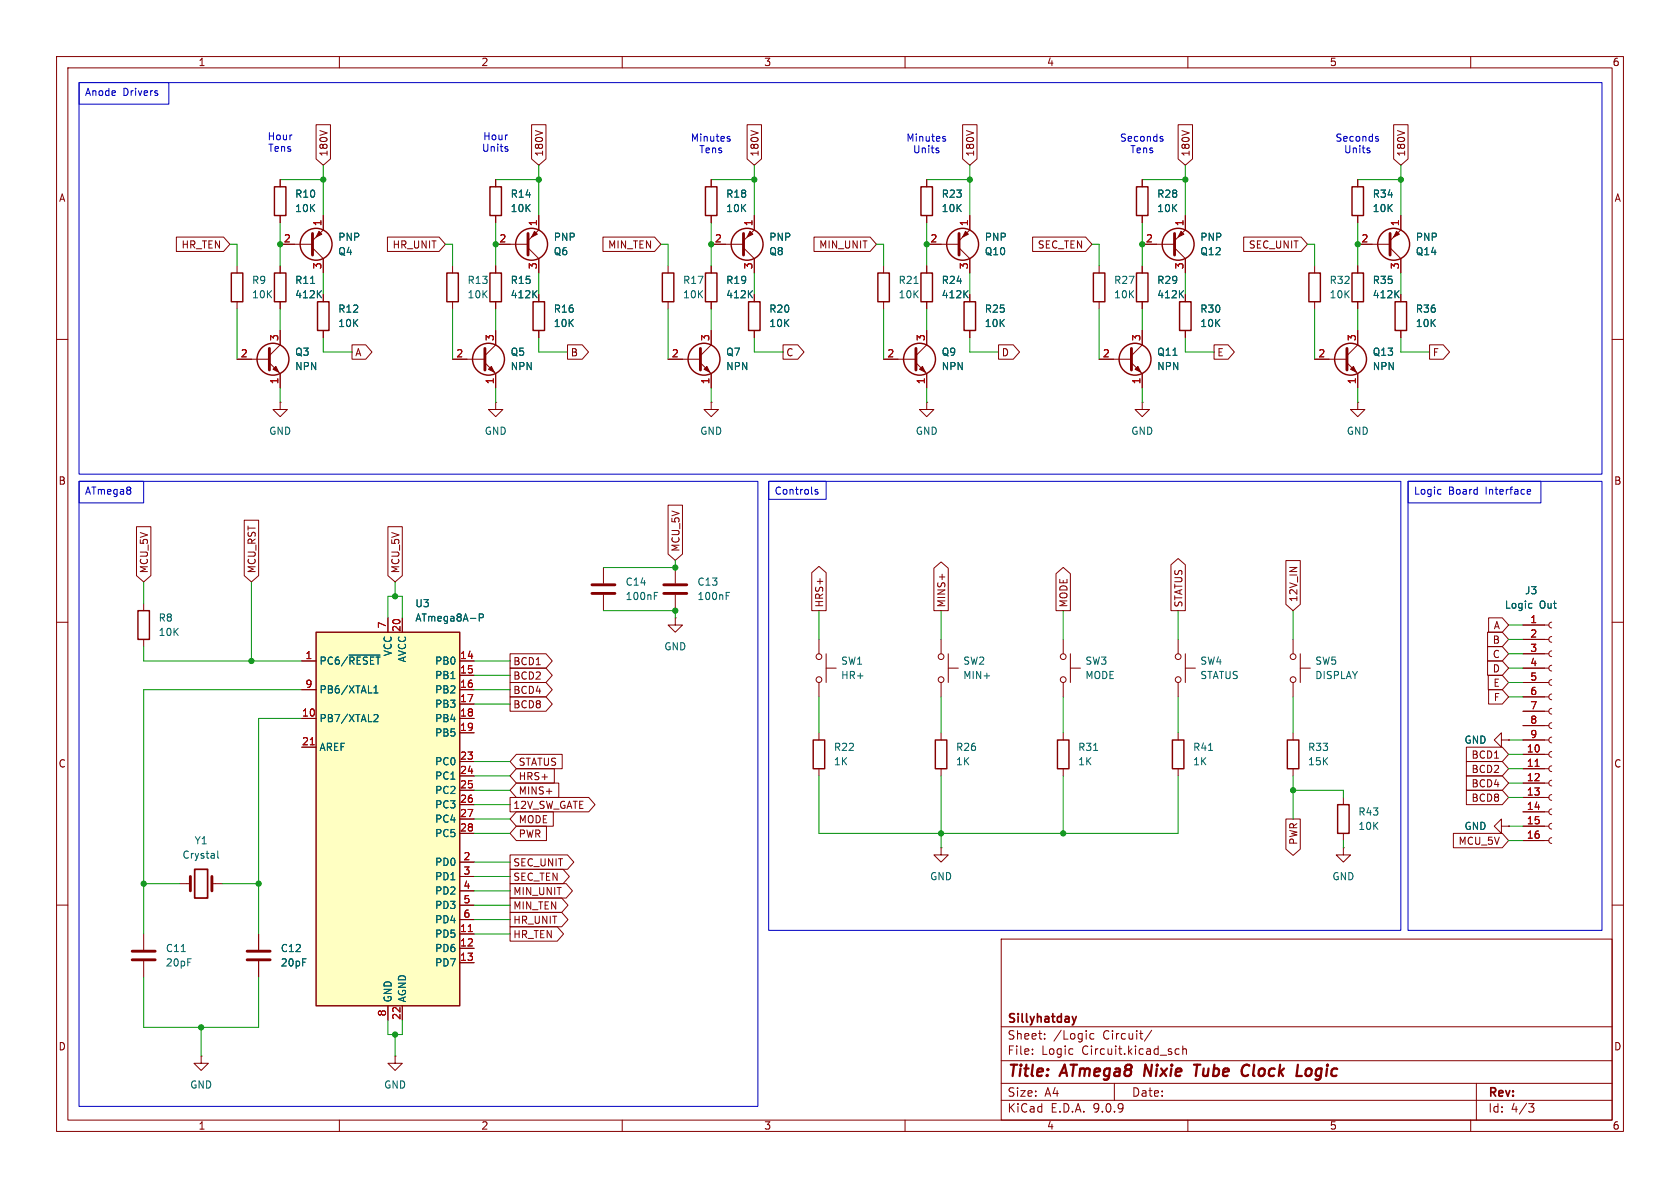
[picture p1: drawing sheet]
<svg xmlns="http://www.w3.org/2000/svg" width="297mm" height="210mm" viewBox="0 0 297 210" stroke-linecap="round" stroke-linejoin="round" font-family="sans-serif">
<g fill="none" stroke="#840000" stroke-width=".18">
<path d="M10 10h277v190h-277zM12 12h273v186h-273zM60 10v2M110 10v2M160 10v2M210 10v2M260 10v2M133.3 38.1v2.5l-1.9 1.9M163.8 31.8v1.2M163.8 38.1v1.3M171.4 38.1v2.5l-1.9 1.9M240 31.8v1.2"/>
<path d="M240 38.1v1.3M247.6 38.1v2.5l-1.9 1.9M49.5 58.4v2.6l-1.9 1.9M125.7 43.2h5.7M131.4 43.8l1.9 1.9v2.6M133.3 52.1v1.2M133.3 58.4v1.3M156.2 47v1.3M156.2 53.3v1.3M163.8 43.2h5.7M163.8 47v1.3M163.8 53.3v1.3"/>
<path d="M163.8 58.4v2.6l-1.9 1.9M169.5 43.8l1.9 1.9v2.6M171.4 52.1v1.2M171.4 58.4v1.3M194.3 47v1.3M194.3 53.3v1.3M201.9 58.4v2.6l-1.9 1.9M201.9 47v1.3M201.9 53.3v1.3M232.4 47v1.3M232.4 53.3v1.3M240 43.2h5.7"/>
<path d="M240 47v1.3M240 53.3v1.3M240 58.4v2.6l-1.9 1.9M245.7 43.8l1.9 1.9v2.6M247.6 52.1v1.2M247.6 58.4v1.3M10 60h2M41.9 63.5h5.7M47.6 64.1l1.9 1.9v2.6M156.2 63.5h5.7M161.9 64.1l1.9 1.9v2.6M163.8 71.1v1.3h1.3l-1.3 1.3-1.2-1.3h1.2"/>
<path d="M163.8 71.1h.1M194.3 63.5h5.7M200 64.1l1.9 1.9v2.6M232.4 63.5h5.7M238.1 64.1l1.9 1.9v2.6M285 60h2M10 110h2M106.7 100.3v2.8M106.7 105.2v2.8M119.4 109.2v1.3h1.2l-1.2 1.3-1.3-1.3h1.3M119.4 109.2h.1M144.8 113v2.6"/>
<path d="M146 118.1h1.8M146 115.6v5.1M166.4 113v2.6M167.6 118.1h1.8M167.6 115.6v5.1M188 113v2.6M189.2 118.1h1.8M189.2 115.6v5.1M208.3 113v2.6M209.5 118.1h1.8M209.5 115.6v5.1M228.6 113v2.6"/>
<path d="M229.9 118.1h1.7M229.9 115.6v5.1M285 110h2M144.8 120.7v2.5M144.8 129.5v1.3M144.8 135.9v1.3M166.4 120.7v2.5M166.4 129.5v1.3M166.4 135.9v1.3M188 120.7v2.5M188 129.5v1.3M188 135.9v1.3"/>
<path d="M208.3 120.7v2.5M208.3 129.5v1.3M208.3 135.9v1.3M228.6 120.7v2.5M228.6 129.5v1.3M228.6 135.9v1.3M166.4 149.9v1.2h1.2l-1.2 1.3-1.3-1.3h1.3M166.4 149.9h.1M10 160h2M177 166h108v32h-108zM285 160h2M35.6 186.7v1.3h1.2l-1.2 1.2-1.3-1.2h1.3"/>
<path d="M35.6 186.7h.1M60 198v2M110 198v2M160 198v2M177 194.5h108M177 191.5h108M177 187.5h108M177 181.5h108M182.5 186.3v.1M182.5 185.5v.1M184.7 183.6v.1M184.7 182.8v.1"/>
<path d="M193.4 182.8l-.4-.1-.3 .3v.4l.1 .2h.6M197 191.5v3M203.6 182.1l-1.3 2M208.5 185.5l-.5-.1-.3 .3v.4l.2 .2h.6M209.1 185.5l.2-.1 .4 .1v.9M209.1 184.9v1.5M210 198v2M260 198v2M261 191.5v6.5M270.2 195.1h1l-.5 .6 .4 .1 .1 .5-.3 .3h-.4"/>
<circle cx="144.8" cy="116.1" r=".51"/>
<circle cx="166.4" cy="116.1" r=".51"/>
<circle cx="188" cy="116.1" r=".51"/>
<circle cx="208.3" cy="116.1" r=".51"/>
<circle cx="228.6" cy="116.1" r=".51"/>
<circle cx="144.8" cy="120.1" r=".51"/>
<circle cx="166.4" cy="120.1" r=".51"/>
<circle cx="188" cy="120.1" r=".51"/>
<circle cx="208.3" cy="120.1" r=".51"/>
<circle cx="228.6" cy="120.1" r=".51"/>
</g>
<path d="M202.5 188.2l-.2 2M211.1 188.2h1.1M211.6 188.2l-.2 2M220.5 188.2l.4 .2M220.7 190l-.4 .2M231.7 189a.59 .59 0 0 0-.9 .3v.7a.57 .57 0 0 0 1-.2" fill="none" stroke="#840000" stroke-width=".4"/>
<path d="M189.6 179.7l.3 1M190.3 179.7l-.4 1M189.9 180.7l-.2 .4" fill="none" stroke="#840000" stroke-width=".3"/>
<g fill="none" stroke="#840000" stroke-width=".25">
<path d="M162.8 33h2v5.1h-2zM239 33h2v5.1h-2zM132.3 53.3h2.1v5.1h-2.1zM155.2 48.3h2v5h-2zM162.8 48.3h2v5h-2zM170.4 53.3h2.1v5.1h-2.1zM193.3 48.3h2v5h-2zM200.9 48.3h2v5h-2zM231.4 48.3h2v5h-2zM239 48.3h2v5h-2zM246.6 53.3h2.1v5.1h-2.1zM143.8 130.8h2v5.1h-2z"/>
<path d="M165.4 130.8h2v5.1h-2zM186.9 130.8h2.1v5.1h-2.1zM207.3 130.8h2v5.1h-2zM227.6 130.8h2v5.1h-2z"/>
<circle cx="132.1" cy="43.2" r="2.82"/>
<circle cx="170.2" cy="43.2" r="2.82"/>
<circle cx="246.4" cy="43.2" r="2.82"/>
<circle cx="48.3" cy="63.5" r="2.82"/>
<circle cx="162.6" cy="63.5" r="2.82"/>
<circle cx="200.7" cy="63.5" r="2.82"/>
<circle cx="238.8" cy="63.5" r="2.82"/>
</g>
<path d="M131.4 41.3v3.8M169.5 41.3v3.8M245.7 41.3v3.8M47.6 61.6v3.8M161.9 61.6v3.8M200 61.6v3.8M238.1 61.6v3.8M104.6 103.4h4.1M104.6 104.9h4.1" fill="none" stroke="#840000" stroke-width=".51"/>
<g fill="#840000" stroke="#840000" stroke-width=".18">
<path d="M246.9 40.9l.5 .5-1 .5z"/>
<path d="M132.6 40.9l.5 .5-1 .5z"/>
<path d="M162.6 65.3l.5-.5 .5 1z"/>
<path d="M170.7 40.9l.5 .5-1 .5z"/>
<path d="M48.8 64.8l.5 1-1-.5z"/>
<path d="M200.7 65.3l.5-.5 .5 1z"/>
<path d="M238.8 65.3l.5-.5 .5 1z"/>
</g>
<path d="M161.6 50.1h.7M170.6 51.9l.5 .7M171.1 51.4l-.7 .7M208.7 51.9l.5 .7M209.2 51.4l-.7 .7M246.8 51.9l.5 .7M247.3 51.4l-.7 .7M115.7 105.3h.4M115.7 104.7h.6M193.3 132.7h.8M213.7 132.7h.7" fill="none" stroke="#006464" stroke-width=".18"/>
<path d="M55.9 111.8h25.4v66h-25.4z" fill="#ffffc2"/>
<g fill="none" stroke="#840000" stroke-width=".25">
<path d="M48.5 33h2v5.1h-2zM86.6 33h2v5.1h-2zM124.7 33h2v5.1h-2zM200.9 33h2v5.1h-2zM40.9 48.3h2v5h-2zM48.5 48.3h2v5h-2zM56.1 53.3h2.1v5.1h-2.1zM79 48.3h2v5h-2zM86.6 48.3h2v5h-2zM94.2 53.3h2.1v5.1h-2.1zM117.1 48.3h2v5h-2zM124.7 48.3h2v5h-2z"/>
<path d="M208.5 53.3h2.1v5.1h-2.1zM24.4 108h2v5h-2zM55.9 111.8h25.4v66h-25.4zM236.5 142.2h2v5.1h-2z"/>
<circle cx="55.9" cy="43.2" r="2.82"/>
<circle cx="94" cy="43.2" r="2.82"/>
<circle cx="208.3" cy="43.2" r="2.82"/>
<circle cx="86.4" cy="63.5" r="2.82"/>
<circle cx="124.5" cy="63.5" r="2.82"/>
</g>
<g fill="none" stroke="#840000" stroke-width=".18">
<path d="M49.5 31.8v1.2M49.5 38.1v1.3M55.9 22h2.5v6.1l-1.3 1.1-1.2-1.1zM57.1 38.1v2.5l-1.9 1.9M87.6 31.8v1.2M87.6 38.1v1.3M94 22h2.5v6.1l-1.3 1.1-1.2-1.1zM95.2 38.1v2.5l-1.9 1.9M125.7 31.8v1.2M125.7 38.1v1.3M132.1 22h2.5v6.1l-1.3 1.1-1.2-1.1zM133.3 38.1v2.5"/>
<path d="M163.8 31.8v1.2M163.8 38.1v1.3M170.2 22h2.5v6.1l-1.3 1.1-1.2-1.1zM171.4 38.1v2.5M201.9 31.8v1.2M201.9 38.1v1.3M208.3 22h2.5v6.1l-1.3 1.1-1.2-1.1zM209.5 38.1v2.5l-1.9 1.9M240 31.8v1.2M240 38.1v1.3M246.4 22h2.5v6.1l-1.3 1.1-1.2-1.1zM247.6 38.1v2.5"/>
<path d="M31.2 41.9h8.3l1.1 1.3-1.1 1.3h-8.3zM41.9 47v1.3M41.9 53.3v1.3M49.5 43.2h5.7M49.5 47v1.3M49.5 53.3v1.3M49.5 58.4v2.6M55.2 43.8l1.9 1.9v2.6M57.1 52.1v1.2M57.1 58.4v1.3M68.5 41.9h9.1l1.1 1.3-1.1 1.3h-9.1zM80 47v1.3"/>
<path d="M80 53.3v1.3M87.6 43.2h5.7M87.6 47v1.3M87.6 53.3v1.3M87.6 58.4v2.6l-1.9 1.9M93.3 43.8l1.9 1.9v2.6M95.2 52.1v1.2M95.2 58.4v1.3M106.6 41.9h9.1l1.1 1.3-1.1 1.3h-9.1zM118.1 47v1.3M118.1 53.3v1.3M125.7 47v1.3"/>
<path d="M125.7 53.3v1.3M125.7 58.4v2.6l-1.9 1.9M125.7 43.2h2.6M133.3 45.7v2.6M133.3 52.1v1.2M133.3 58.4v1.3M143.9 41.9h9.9l1.1 1.3-1.1 1.3h-9.9zM163.8 43.2h2.6M163.8 47v1.3M163.8 53.3v1.3M163.8 58.4v2.6M171.4 45.7v2.6"/>
<path d="M171.4 52.1v1.2M171.4 58.4v1.3M182.6 41.9h9.3l1.1 1.3-1.1 1.3h-9.3zM201.9 43.2h5.7M201.9 47v1.3M201.9 53.3v1.3M201.9 58.4v2.6M207.6 43.8l1.9 1.9v2.6M209.5 52.1v1.2M209.5 58.4v1.3M219.9 41.9h10.1l1.1 1.3-1.1 1.3h-10.1zM240 43.2h2.6"/>
<path d="M240 47v1.3M240 53.3v1.3M240 58.4v2.6M247.6 45.7v2.6M247.6 52.1v1.2M247.6 58.4v1.3M41.9 63.5h2.5M49.5 71.1v1.3h1.3l-1.3 1.3-1.2-1.3h1.2M49.5 71.1h.1M49.5 66v2.6M62.2 61h2.5l1.1 1.2-1.1 1.3h-2.5zM80 63.5h5.7"/>
<path d="M85.7 64.1l1.9 1.9v2.6M87.6 71.1v1.3h1.3l-1.3 1.3-1.2-1.3h1.2M87.6 71.1h.1M100.3 61h2.6l1.1 1.2-1.1 1.3h-2.6zM118.1 63.5h5.7M123.8 64.1l1.9 1.9v2.6M125.7 71.1v1.3h1.3l-1.3 1.3-1.2-1.3h1.2M125.7 71.1h.1M138.4 61h2.6l1.1 1.2-1.1 1.3h-2.6zM156.2 63.5h2.5M163.8 66v2.6M176.5 61h2.6l1.1 1.2-1.1 1.3h-2.6z"/>
<path d="M194.3 63.5h2.5M201.9 71.1v1.3h1.3l-1.3 1.3-1.2-1.3h1.2M201.9 71.1h.1M201.9 66v2.6M214.6 61h2.5l1.1 1.2-1.1 1.3h-2.5zM232.4 63.5h2.5M240 71.1v1.3h1.3l-1.3 1.3-1.2-1.3h1.2M240 71.1h.1M240 66v2.6M252.7 61h2.5l1.1 1.2-1.1 1.3h-2.5zM24.1 93.1h2.6v8.7l-1.3 1.1-1.3-1.1zM43.2 92h2.5v9.8l-1.3 1.1-1.2-1.1z"/>
<path d="M68.6 93.1h2.5v8.7l-1.3 1.1-1.2-1.1zM118.1 89.3h2.6v8.6l-1.3 1.2-1.3-1.2zM207 99.8l1.3-1.1 1.3 1.1v8.2h-2.6zM227.3 99.1h2.6v7.7l-1.3 1.2-1.3-1.2zM25.4 106.7v1.3M25.4 113v1.3M53.3 116.8h2.6M68.6 109.2v2.6M71.1 109.2v2.6M81.3 116.8h2.5M81.3 119.4h2.5M90.2 115.6h6.3l1.1 1.2-1.1 1.3h-6.3z"/>
<path d="M90.2 118.1h6.3l1.1 1.3-1.1 1.3h-6.3zM119.4 100.3v2.8M119.4 105.2v2.8M143.5 101.2l1.3-1.1 1.3 1.1v6.8h-2.6zM165.1 100.4l1.3-1.1 1.2 1.1v7.6h-2.5zM186.7 101.4l1.3-1.1 1.2 1.1v6.6h-2.5zM263 114.3h2.6l1.1 1.3-1.1 1.2h-2.6zM263 116.8h2.6l1.1 1.3-1.1 1.3h-2.6zM263 111.8h2.6l1.1 1.2-1.1 1.3h-2.6zM263.1 119.4h2.5l1.1 1.3-1.1 1.2h-2.5zM263.2 109.2h2.4l1.1 1.3-1.1 1.3h-2.4zM269.2 110.5h4.6"/>
<path d="M269.2 113h4.6M269.2 115.6h4.6M269.2 118.1h4.6M274.3 110l-.3 .1-.2 .4 .2 .3 .3 .2M274.3 112.5l-.3 .2-.2 .3 .2 .4 .3 .1M274.3 115.1l-.3 .1-.2 .4 .2 .3 .3 .2M274.3 117.6l-.3 .2-.2 .3 .2 .4 .3 .1M53.3 121.9h2.6M53.3 127h2.6M53.3 132.1h2.6M81.3 121.9h2.5M81.3 127h2.5"/>
<path d="M81.3 124.5h2.5M81.3 129.5h2.5M81.3 134.6h2.5M81.3 137.2h2.5M81.3 139.7h2.5M90.2 120.6h6.3l1.1 1.3-1.1 1.3h-6.3zM90.2 123.2h6.3l1.1 1.3-1.1 1.2h-6.3zM91.3 138.4h7.5v2.6h-7.5l-1.1-1.3zM91.3 133.3h8.1v2.6h-8.1l-1.1-1.3zM91.3 135.9h6.7v2.5h-6.7l-1.1-1.2zM259.2 139.7h6.4l1.1 1.3-1.1 1.2h-6.4zM259.2 134.6h6.4l1.1 1.3-1.1 1.3h-6.4z"/>
<path d="M259.2 137.2h6.4l1.1 1.2-1.1 1.3h-6.4zM259.2 132.1h6.4l1.1 1.3-1.1 1.2h-6.4zM263.2 121.9h2.4l1.1 1.3-1.1 1.3h-2.4zM265.4 130.8v-1.3l-1.2 1.3 1.2 1.3v-1.3h1.3M266.7 130.8h.1M269.2 120.7h4.6M269.2 123.2h4.6M269.2 125.7h4.6M269.2 128.3h4.6M269.2 130.8h4.6M269.2 133.4h4.6M269.2 135.9h4.6"/>
<path d="M269.2 138.4h4.6M274.3 120.1l-.3 .2-.2 .4 .2 .3 .3 .2M274.3 122.7l-.3 .1-.2 .4 .2 .3 .3 .2M274.3 125.2l-.3 .2-.2 .3 .2 .4 .3 .1M274.3 127.8l-.3 .1-.2 .4 .2 .3 .3 .2M274.3 130.3l-.3 .2-.2 .3 .2 .4 .3 .1M274.3 132.8l-.3 .2-.2 .4 .2 .3 .3 .2M274.3 135.4l-.3 .1-.2 .4 .2 .3 .3 .2M274.3 137.9l-.3 .2-.2 .3 .2 .4 .3 .1M31.7 156.2h2M37.5 156.2h1.9M81.3 142.2h2.5"/>
<path d="M81.3 144.8h2.5M81.3 147.3h2.5M81.3 152.4h2.5M81.3 154.9h2.5M81.3 157.5h2.5M90.2 158.7h9.1l1.1 1.3-1.1 1.3h-9.1zM90.2 153.7h9.3l1.2 1.2-1.2 1.3h-9.3zM90.2 156.2h9.9l1.1 1.3-1.1 1.3h-9.9zM90.2 141h13.9l1.1 1.2-1.1 1.3h-13.9zM90.2 151.1h10.1l1.1 1.3-1.1 1.3h-10.1zM91.3 143.5h6.5v2.6h-6.5l-1.1-1.3zM91.3 146h5.3v2.6h-5.3l-1.1-1.3z"/>
<path d="M227.3 144.8h2.6v5.3l-1.3 1.1-1.3-1.1zM237.5 149.9v1.2h1.3l-1.3 1.3-1.3-1.3h1.3M237.5 149.9h.1M237.5 141v1.2M237.5 147.3v1.3M256.9 147.3h8.7l1.1 1.3-1.1 1.3h-8.7zM265.4 146.1v-1.3l-1.2 1.3 1.2 1.2v-1.2h1.3M266.7 146.1h.1M269.2 141h4.6M269.2 143.5h4.6M269.2 146.1h4.6M269.2 148.6h4.6"/>
<path d="M274.3 140.5l-.3 .1-.2 .4 .2 .3 .3 .2M274.3 143l-.3 .2-.2 .3 .2 .4 .3 .1M274.3 145.5l-.3 .2-.2 .4 .2 .3 .3 .2M274.3 148.1l-.3 .1-.2 .4 .2 .3 .3 .2M25.4 165.1v2.8M25.4 169.9v2.8M45.7 165.1v2.8M45.7 169.9v2.8M68.6 177.8v2.5M71.1 177.8v2.5M81.3 160h2.5M81.3 162.6h2.5"/>
<path d="M81.3 165.1h2.5M81.3 167.6h2.5M81.3 170.2h2.5M90.2 163.8h8.3l1.1 1.3-1.1 1.3h-8.3zM90.2 161.3h9.1l1.1 1.3-1.1 1.2h-9.1zM69.8 186.7v1.3h1.3l-1.3 1.2-1.2-1.2h1.2M69.8 186.7h.1"/>
</g>
<g fill="none" stroke="#006464" stroke-width=".18">
<path d="M54.9 50.1h.7M56.3 51.9l.5 .7M56.8 51.4l-.7 .7M94.4 51.9l.5 .7M94.9 51.4l-.7 .7M132.5 51.9l.5 .7M133 51.4l-.7 .7M170.6 51.9l.5 .7M171.1 51.4l-.7 .7M208.7 51.9l.5 .7M209.2 51.4l-.7 .7M246.8 51.9l.5 .7"/>
<path d="M247.3 51.4l-.7 .7M61.7 115.8h5.5M84.7 109.2l.6-.1 .2-.1-.1-.3-.7-.2v1.3M128.4 105.3h.4M128.4 104.7h.6M270.7 106.7h.1M270.8 107.5h-.1M66.1 122.5h.7M66.1 121.6l.4-.4v1.3M66.1 126.4l.5-.1 .2 .4-.8 .9h.8M38.5 150.4v1.1l.2 .2M32 168.2h.8"/>
</g>
<path d="M54.9 131.7h.7M271.4 135.5h.7M82.8 164.7h.7" fill="none" stroke="#a90000" stroke-width=".18"/>
<g fill="none" stroke="#840000" stroke-width=".51">
<path d="M55.2 41.3v3.8M93.3 41.3v3.8M207.6 41.3v3.8M85.7 61.6v3.8M123.8 61.6v3.8M117.3 103.4h4.1M117.3 104.9h4.1M33.7 154.9v2.6M37.5 154.9v2.6M23.4 168.1h4M23.4 169.7h4M43.7 168.1h4.1"/>
<path d="M43.7 169.7h4.1"/>
</g>
<path d="M34.4 153.7h2.3v5.1h-2.3z" fill="none" stroke="#840000" stroke-width=".3"/>
<g fill="#840000" stroke="#840000" stroke-width=".18">
<path d="M94.5 40.9l.5 .5-1 .5z"/>
<path d="M125 64.8l.5 1-1-.5z"/>
<path d="M86.4 65.3l.5-.5 .5 1z"/>
<path d="M56.4 40.9l.5 .5-1 .5z"/>
<path d="M208.8 40.9l.5 .5-1 .5z"/>
</g>
<g fill="none" stroke="#009600" stroke-width=".18">
<path d="M49.5 31.8h7.6M49.5 39.4v7.6M57.1 29.2v8.9M87.6 31.8h7.6M87.6 39.4v7.6M95.2 29.2v8.9M125.7 31.8h7.6M125.7 39.4v7.6M133.3 29.2v8.9M163.8 31.8h7.6M163.8 39.4v7.6M171.4 29.2v8.9"/>
<path d="M201.9 31.8h7.6M201.9 39.4v7.6M209.5 29.2v8.9M240 31.8h7.6M240 39.4v7.6M247.6 29.2v8.9M40.6 43.2h1.3v3.8M41.9 54.6v8.9M49.5 54.6v3.8M57.1 59.7v2.5h5.1M57.1 48.3v3.8M78.7 43.2h1.3v3.8"/>
<path d="M80 54.6v8.9M87.6 54.6v3.8M95.2 48.3v3.8M95.2 59.7v2.5h5.1M116.8 43.2h1.3v3.8M118.1 54.6v8.9M125.7 54.6v3.8M133.3 48.3v3.8M133.3 59.7v2.5h5.1M154.9 43.2h1.3v3.8M156.2 54.6v8.9M163.8 54.6v3.8"/>
<path d="M171.4 59.7v2.5h5.1M171.4 48.3v3.8M193 43.2h1.3v3.8M194.3 54.6v8.9M201.9 54.6v3.8M209.5 59.7v2.5h5.1M209.5 48.3v3.8M231.1 43.2h1.3v3.8M232.4 54.6v8.9M240 54.6v3.8M247.6 59.7v2.5h5.1M247.6 48.3v3.8"/>
<path d="M49.5 68.6v2.5M87.6 68.6v2.5M125.7 68.6v2.5M163.8 68.6v2.5M201.9 68.6v2.5M240 68.6v2.5M119.4 99.1v1.2h-12.7M25.4 114.3v2.5h27.9M25.4 102.9v3.8M44.4 102.9v13.9M68.6 109.2v-3.8h2.5v3.8M69.8 102.9v2.5"/>
<path d="M83.8 116.8h6.4M83.8 119.4h6.4M106.7 108h12.7v1.2M144.8 108v5M166.4 108v5M188 108v5M208.3 108v5M228.6 108v5M266.7 110.5h2.5M266.7 115.6h2.5M266.7 118.1h2.5M266.7 113h2.5"/>
<path d="M53.3 127h-7.6v38.1M53.3 121.9h-27.9v43.2M83.8 139.7h6.4M83.8 137.2h6.4M83.8 121.9h6.4M83.8 124.5h6.4M83.8 134.6h6.4M144.8 137.2v10.1h63.5v-10.1M144.8 123.2v6.3M166.4 123.2v6.3M166.4 137.2v12.7M188 123.2v6.3"/>
<path d="M188 137.2v10.1M208.3 123.2v6.3M228.6 139.7h8.9v1.3M228.6 123.2v6.3M228.6 137.2v7.6M266.7 120.7h2.5M266.7 138.4h2.5M266.7 123.2h2.5M266.7 135.9h2.5M266.7 130.8h2.5M266.7 133.4h2.5M25.4 156.2h6.3"/>
<path d="M39.4 156.2h6.3M83.8 147.3h6.4M83.8 152.4h6.4M83.8 142.2h6.4M83.8 144.8h6.4M83.8 157.5h6.4M83.8 154.9h6.4M237.5 148.6v1.3M266.7 148.6h2.5M266.7 146.1h2.5M266.7 141h2.5M25.4 172.7v8.9h20.3v-8.9"/>
<path d="M83.8 165.1h6.4M83.8 162.6h6.4M83.8 160h6.4M35.6 181.6v5.1M68.6 180.3v2.6h2.5v-2.6M69.8 182.9v3.8"/>
</g>
<g fill="none" stroke="#0000c2" stroke-width=".18">
<path d="M14 14.6h15.8v3.8h-15.8zM14 14.6h269.2v69.2h-269.2zM27.8 16.5v.3M89.6 26.3l.2 .2-.2 .3M89.6 25.9l.1 .1M128.7 24.5l.3 .1 .1 .2-.2 .2h-.2M128.7 24.1l.3 .1M165.8 26.6l.2 .2-.2 .2M165.8 26.2h.1M166.8 24.5l.3 .1 .1 .2-.2 .2h-.2M166.8 24.1l.3 .1M205.3 24.5l.3 .1v.2l-.2 .2h-.2"/>
<path d="M205.3 24.1l.3 .1M242 26.6l.2 .2-.2 .2M242 26.2h.1M243.4 24.5l.3 .1v.2l-.2 .2h-.2M243.4 24.1l.3 .1M14 85.1h11.4v3.8h-11.4zM14 85.1h120v110.5h-120zM135.9 85.1h10.1v3.2h-10.1zM135.9 85.1h111.7v79.4h-111.7zM144.6 86.6l-.3-.1-.2 .2v.2l.5 .1v.3h-.5M248.9 85.1h23.5v3.8h-23.5zM248.9 85.1h34.3v79.4h-34.3z"/>
<path d="M254.6 86.5l.2 .1M254.8 87.3l-.2 .1M270.1 87.3h.4M270.1 86.6l.3-.1 .2 .3-.6 .1"/>
</g>
<g fill="#009600" stroke="#009600" stroke-width=".18">
<circle cx="201.9" cy="43.2" r=".46"/>
<circle cx="240" cy="43.2" r=".46"/>
<circle cx="209.5" cy="31.8" r=".46"/>
<circle cx="247.6" cy="31.8" r=".46"/>
<circle cx="228.6" cy="139.7" r=".46"/>
<circle cx="188" cy="147.3" r=".46"/>
<circle cx="166.4" cy="147.3" r=".46"/>
<circle cx="163.8" cy="43.2" r=".46"/>
<circle cx="171.4" cy="31.8" r=".46"/>
<circle cx="49.5" cy="43.2" r=".46"/>
<circle cx="57.1" cy="31.8" r=".46"/>
<circle cx="44.4" cy="116.8" r=".46"/>
<circle cx="69.8" cy="105.4" r=".46"/>
<circle cx="95.2" cy="31.8" r=".46"/>
<circle cx="125.7" cy="43.2" r=".46"/>
<circle cx="119.4" cy="100.3" r=".46"/>
<circle cx="119.4" cy="108" r=".46"/>
<circle cx="133.3" cy="31.8" r=".46"/>
<circle cx="87.6" cy="43.2" r=".46"/>
<circle cx="25.4" cy="156.2" r=".46"/>
<circle cx="45.7" cy="156.2" r=".46"/>
<circle cx="69.8" cy="182.9" r=".46"/>
<circle cx="35.6" cy="181.6" r=".46"/>
</g>
<g font-size="2.8" fill="#840000">
<text x="178" y="190.9">Title:</text>
<text x="187.7" y="190.9">ATmega8</text>
<text x="203.1" y="190.9">Nixie</text>
<text x="212.8" y="190.9">Tube</text>
<text x="222" y="190.9">Clock</text>
<text x="232.5" y="190.9">Logic</text>
</g>
<g font-size="2.1" fill="#840000">
<text x="178" y="184">Sheet:</text>
<text x="178" y="181.2">Sillyhatday</text>
<text x="186.2" y="184">/Logic</text>
<text x="195" y="184">Circuit/</text>
<text x="178" y="186.7">File:</text>
<text x="184.1" y="186.7">Logic</text>
<text x="191.3" y="186.7">Circuit.kicad_sch</text>
<text x="178" y="196.9">KiCad</text>
<text x="178" y="194.1">Size:</text>
<text x="184.7" y="194.1">A4</text>
<text x="185.7" y="196.9">E.D.A.</text>
<text x="193.3" y="196.9">9.0.9</text>
<text x="200" y="194.1">Date:</text>
<text x="263" y="194.3">Rev:</text>
<text x="263" y="196.9">Id:</text>
<text x="267.1" y="196.9">4/3</text>
</g>
<g font-size="1.8" fill="#840000">
<text x="35" y="11.9">1</text>
<text x="85" y="11.9">2</text>
<text x="135" y="11.9">3</text>
<text x="185" y="11.9">4</text>
<text x="235" y="11.9">5</text>
<text x="285" y="11.9">6</text>
<text x="58.1" y="27.8" transform="rotate(-90 58.1 27.8)">180V</text>
<text x="96.2" y="27.8" transform="rotate(-90 96.2 27.8)">180V</text>
<text x="134.3" y="27.8" transform="rotate(-90 134.3 27.8)">180V</text>
<text x="172.4" y="27.8" transform="rotate(-90 172.4 27.8)">180V</text>
<text x="210.5" y="27.8" transform="rotate(-90 210.5 27.8)">180V</text>
<text x="248.6" y="27.8" transform="rotate(-90 248.6 27.8)">180V</text>
<text x="10.3" y="35.9">A</text>
<text x="285.3" y="35.9">A</text>
<text x="32" y="44.1">HR_TEN</text>
<text x="69.3" y="44.1">HR_UNIT</text>
<text x="107.4" y="44.1">MIN_TEN</text>
<text x="144.7" y="44.1">MIN_UNIT</text>
<text x="183.4" y="44.1">SEC_TEN</text>
<text x="220.7" y="44.1">SEC_UNIT</text>
<text x="62.7" y="63.2">A</text>
<text x="100.8" y="63.2">B</text>
<text x="138.9" y="63.2">C</text>
<text x="177" y="63.2">D</text>
<text x="215.1" y="63.2">E</text>
<text x="253.2" y="63.2">F</text>
<text x="10.3" y="85.9">B</text>
<text x="285.3" y="85.9">B</text>
<text x="26.4" y="101.4" transform="rotate(-90 26.4 101.4)">MCU_5V</text>
<text x="45.4" y="101.4" transform="rotate(-90 45.4 101.4)">MCU_RST</text>
<text x="70.8" y="101.4" transform="rotate(-90 70.8 101.4)">MCU_5V</text>
<text x="120.3" y="97.6" transform="rotate(-90 120.3 97.6)">MCU_5V</text>
<text x="145.7" y="107.5" transform="rotate(-90 145.7 107.5)">HRS+</text>
<text x="167.3" y="107.5" transform="rotate(-90 167.3 107.5)">MINS+</text>
<text x="188.9" y="107.5" transform="rotate(-90 188.9 107.5)">MODE</text>
<text x="209.2" y="107.5" transform="rotate(-90 209.2 107.5)">STATUS</text>
<text x="229.6" y="106.5" transform="rotate(-90 229.6 106.5)">12V_IN</text>
<text x="263.8" y="114">B</text>
<text x="264" y="111.4">A</text>
<text x="90.6" y="117.8">BCD1</text>
<text x="263.8" y="116.5">C</text>
<text x="263.8" y="119.1">D</text>
<text x="90.6" y="122.9">BCD4</text>
<text x="90.6" y="125.4">BCD8</text>
<text x="90.6" y="120.3">BCD2</text>
<text x="263.9" y="121.6">E</text>
<text x="264" y="124.1">F</text>
<text x="10.3" y="135.9">C</text>
<text x="91.6" y="135.6">STATUS</text>
<text x="260" y="136.8">BCD2</text>
<text x="260" y="134.3">BCD1</text>
<text x="285.3" y="135.9">C</text>
<text x="90.6" y="143.2">12V_SW_GATE</text>
<text x="91.6" y="140.7">MINS+</text>
<text x="91.6" y="138.1">HRS+</text>
<text x="260" y="141.9">BCD8</text>
<text x="260" y="139.4">BCD4</text>
<text x="91.6" y="145.7">MODE</text>
<text x="91.6" y="148.3">PWR</text>
<text x="229.6" y="149.5" transform="rotate(-90 229.6 149.5)">PWR</text>
<text x="257.8" y="149.5">MCU_5V</text>
<text x="90.6" y="155.9">SEC_TEN</text>
<text x="90.6" y="153.4">SEC_UNIT</text>
<text x="90.6" y="161">MIN_TEN</text>
<text x="90.6" y="158.4">MIN_UNIT</text>
<text x="90.6" y="166.1">HR_TEN</text>
<text x="90.6" y="163.5">HR_UNIT</text>
<text x="10.3" y="185.9">D</text>
<text x="285.3" y="185.9">D</text>
<text x="35" y="199.9">1</text>
<text x="85" y="199.9">2</text>
<text x="135" y="199.9">3</text>
<text x="185" y="199.9">4</text>
<text x="235" y="199.9">5</text>
<text x="285" y="199.9">6</text>
</g>
<g font-size="1.8" fill="#0000c2">
<text x="14.9" y="17.3">Anode</text>
<text x="21.7" y="17.3">Drivers</text>
<text x="47.2" y="25">Hour</text>
<text x="47.3" y="27">Tens</text>
<text x="85.1" y="27">Units</text>
<text x="85.3" y="25">Hour</text>
<text x="122" y="25.2">Minutes</text>
<text x="123.5" y="27.3">Tens</text>
<text x="160.1" y="25.2">Minutes</text>
<text x="161.3" y="27.3">Units</text>
<text x="197.9" y="25.2">Seconds</text>
<text x="199.7" y="27.3">Tens</text>
<text x="236" y="25.2">Seconds</text>
<text x="237.5" y="27.3">Units</text>
<text x="14.9" y="87.8">ATmega8</text>
<text x="136.8" y="87.8">Controls</text>
<text x="249.9" y="87.8">Logic</text>
<text x="256.1" y="87.8">Board</text>
<text x="262.7" y="87.8">Interface</text>
</g>
<g font-size="1.8" fill="#006464">
<text x="52.1" y="35.2">R10</text>
<text x="90.2" y="35.2">R14</text>
<text x="128.3" y="35.2">R18</text>
<text x="166.4" y="35.2">R23</text>
<text x="204.5" y="35.2">R28</text>
<text x="242.6" y="35.2">R34</text>
<text x="52.1" y="37.7">10K</text>
<text x="90.2" y="37.7">10K</text>
<text x="128.3" y="37.7">10K</text>
<text x="166.4" y="37.7">10K</text>
<text x="204.5" y="37.7">10K</text>
<text x="242.6" y="37.7">10K</text>
<text x="59.7" y="42.8">PNP</text>
<text x="59.7" y="45.3">Q4</text>
<text x="97.8" y="42.8">PNP</text>
<text x="97.8" y="45.3">Q6</text>
<text x="135.9" y="42.8">PNP</text>
<text x="135.9" y="45.3">Q8</text>
<text x="174" y="45.3">Q10</text>
<text x="174" y="42.8">PNP</text>
<text x="212.1" y="45.3">Q12</text>
<text x="212.1" y="42.8">PNP</text>
<text x="250.2" y="45.3">Q14</text>
<text x="250.2" y="42.8">PNP</text>
<text x="44.5" y="50.4">R9</text>
<text x="44.5" y="52.9">10K</text>
<text x="52.1" y="52.9">412K</text>
<text x="52.1" y="50.4">R11</text>
<text x="82.6" y="50.4">R13</text>
<text x="82.6" y="52.9">10K</text>
<text x="90.2" y="52.9">412K</text>
<text x="90.2" y="50.4">R15</text>
<text x="120.7" y="50.4">R17</text>
<text x="120.7" y="52.9">10K</text>
<text x="128.3" y="52.9">412K</text>
<text x="128.3" y="50.4">R19</text>
<text x="158.8" y="50.4">R21</text>
<text x="158.8" y="52.9">10K</text>
<text x="166.4" y="52.9">412K</text>
<text x="166.4" y="50.4">R24</text>
<text x="196.9" y="50.4">R27</text>
<text x="196.9" y="52.9">10K</text>
<text x="204.5" y="52.9">412K</text>
<text x="204.5" y="50.4">R29</text>
<text x="235" y="50.4">R32</text>
<text x="235" y="52.9">10K</text>
<text x="242.6" y="52.9">412K</text>
<text x="242.6" y="50.4">R35</text>
<text x="59.7" y="55.5">R12</text>
<text x="59.7" y="58">10K</text>
<text x="97.8" y="55.5">R16</text>
<text x="97.8" y="58">10K</text>
<text x="135.9" y="55.5">R20</text>
<text x="135.9" y="58">10K</text>
<text x="174" y="55.5">R25</text>
<text x="174" y="58">10K</text>
<text x="212.1" y="55.5">R30</text>
<text x="212.1" y="58">10K</text>
<text x="250.2" y="55.5">R36</text>
<text x="250.2" y="58">10K</text>
<text x="52.1" y="63.1">Q3</text>
<text x="52.1" y="65.6">NPN</text>
<text x="90.2" y="63.1">Q5</text>
<text x="90.2" y="65.6">NPN</text>
<text x="128.3" y="63.1">Q7</text>
<text x="128.3" y="65.6">NPN</text>
<text x="166.4" y="63.1">Q9</text>
<text x="166.4" y="65.6">NPN</text>
<text x="204.5" y="63.1">Q11</text>
<text x="204.5" y="65.6">NPN</text>
<text x="242.6" y="63.1">Q13</text>
<text x="242.6" y="65.6">NPN</text>
<text x="47.5" y="77.1">GND</text>
<text x="85.6" y="77.1">GND</text>
<text x="123.7" y="77.1">GND</text>
<text x="161.8" y="77.1">GND</text>
<text x="199.9" y="77.1">GND</text>
<text x="238" y="77.1">GND</text>
<text x="73.3" y="107.5">U3</text>
<text x="110.5" y="106.3">100nF</text>
<text x="110.5" y="103.7">C14</text>
<text x="123.2" y="106.3">100nF</text>
<text x="123.2" y="103.7">C13</text>
<text x="265.9" y="107.8">Logic</text>
<text x="269.5" y="105.3">J3</text>
<text x="272.1" y="107.8">Out</text>
<text x="27.9" y="110.1">R8</text>
<text x="27.9" y="112.6">10K</text>
<text x="73.3" y="110.1">ATmega8A-P</text>
<text x="56.4" y="117.7">PC6/~{RESET}</text>
<text x="69.4" y="116.1" transform="rotate(-90 69.4 116.1)">VCC</text>
<text x="72" y="117.2" transform="rotate(-90 72 117.2)">AVCC</text>
<text x="76.8" y="117.7">PB0</text>
<text x="117.3" y="115.2">GND</text>
<text x="148.6" y="117.7">SW1</text>
<text x="170.2" y="117.7">SW2</text>
<text x="191.8" y="117.7">SW3</text>
<text x="212.1" y="117.7">SW4</text>
<text x="232.4" y="117.7">SW5</text>
<text x="56.4" y="122.8">PB6/XTAL1</text>
<text x="76.8" y="120.2">PB1</text>
<text x="76.8" y="122.8">PB2</text>
<text x="76.8" y="125.3">PB3</text>
<text x="148.6" y="120.2">HR+</text>
<text x="170.2" y="120.2">MIN+</text>
<text x="191.8" y="120.2">MODE</text>
<text x="212.1" y="120.2">STATUS</text>
<text x="232.4" y="120.2">DISPLAY</text>
<text x="56.4" y="127.9">PB7/XTAL2</text>
<text x="76.8" y="127.9">PB4</text>
<text x="76.8" y="130.4">PB5</text>
<text x="258.8" y="131.7">GND</text>
<text x="56.4" y="132.9">AREF</text>
<text x="76.8" y="135.5">PC0</text>
<text x="147.3" y="135.5">1K</text>
<text x="147.3" y="132.9">R22</text>
<text x="168.9" y="135.5">1K</text>
<text x="168.9" y="132.9">R26</text>
<text x="190.5" y="135.5">1K</text>
<text x="190.5" y="132.9">R31</text>
<text x="210.8" y="135.5">1K</text>
<text x="210.8" y="132.9">R41</text>
<text x="231.1" y="132.9">R33</text>
<text x="231.1" y="135.5">15K</text>
<text x="76.8" y="138">PC1</text>
<text x="76.8" y="140.6">PC2</text>
<text x="76.8" y="143.1">PC3</text>
<text x="34.3" y="149.5">Y1</text>
<text x="76.8" y="145.6">PC4</text>
<text x="76.8" y="148.2">PC5</text>
<text x="240" y="144.4">R43</text>
<text x="240" y="146.9">10K</text>
<text x="258.8" y="146.9">GND</text>
<text x="32.2" y="152">Crystal</text>
<text x="76.8" y="153.3">PD0</text>
<text x="76.8" y="155.8">PD1</text>
<text x="164.3" y="155.8">GND</text>
<text x="235.5" y="155.8">GND</text>
<text x="76.8" y="158.3">PD2</text>
<text x="76.8" y="160.9">PD3</text>
<text x="76.8" y="163.4">PD4</text>
<text x="76.8" y="166">PD5</text>
<text x="29.2" y="168.5">C11</text>
<text x="29.2" y="171">20pF</text>
<text x="49.5" y="168.5">C12</text>
<text x="49.5" y="171">20pF</text>
<text x="76.8" y="168.5">PD6</text>
<text x="76.8" y="171">PD7</text>
<text x="69.4" y="177.3" transform="rotate(-90 69.4 177.3)">GND</text>
<text x="72" y="177.3" transform="rotate(-90 72 177.3)">AGND</text>
<text x="33.5" y="192.6">GND</text>
<text x="67.8" y="192.6">GND</text>
</g>
<g font-size="1.8" fill="#a90000">
<text x="56.9" y="40.1" transform="rotate(-90 56.9 40.1)">1</text>
<text x="95" y="40.1" transform="rotate(-90 95 40.1)">1</text>
<text x="133.1" y="40.1" transform="rotate(-90 133.1 40.1)">1</text>
<text x="171.2" y="40.1" transform="rotate(-90 171.2 40.1)">1</text>
<text x="209.3" y="40.1" transform="rotate(-90 209.3 40.1)">1</text>
<text x="247.4" y="40.1" transform="rotate(-90 247.4 40.1)">1</text>
<text x="50.1" y="42.9">2</text>
<text x="56.9" y="47.7" transform="rotate(-90 56.9 47.7)">3</text>
<text x="88.2" y="42.9">2</text>
<text x="95" y="47.7" transform="rotate(-90 95 47.7)">3</text>
<text x="126.3" y="42.9">2</text>
<text x="133.1" y="47.7" transform="rotate(-90 133.1 47.7)">3</text>
<text x="164.4" y="42.9">2</text>
<text x="171.2" y="47.7" transform="rotate(-90 171.2 47.7)">3</text>
<text x="202.5" y="42.9">2</text>
<text x="209.3" y="47.7" transform="rotate(-90 209.3 47.7)">3</text>
<text x="240.6" y="42.9">2</text>
<text x="247.4" y="47.7" transform="rotate(-90 247.4 47.7)">3</text>
<text x="42.5" y="63.2">2</text>
<text x="49.3" y="60.4" transform="rotate(-90 49.3 60.4)">3</text>
<text x="80.6" y="63.2">2</text>
<text x="87.4" y="60.4" transform="rotate(-90 87.4 60.4)">3</text>
<text x="118.7" y="63.2">2</text>
<text x="125.5" y="60.4" transform="rotate(-90 125.5 60.4)">3</text>
<text x="156.8" y="63.2">2</text>
<text x="163.6" y="60.4" transform="rotate(-90 163.6 60.4)">3</text>
<text x="194.9" y="63.2">2</text>
<text x="201.7" y="60.4" transform="rotate(-90 201.7 60.4)">3</text>
<text x="233" y="63.2">2</text>
<text x="239.8" y="60.4" transform="rotate(-90 239.8 60.4)">3</text>
<text x="49.3" y="68" transform="rotate(-90 49.3 68)">1</text>
<text x="87.4" y="68" transform="rotate(-90 87.4 68)">1</text>
<text x="125.5" y="68" transform="rotate(-90 125.5 68)">1</text>
<text x="163.6" y="68" transform="rotate(-90 163.6 68)">1</text>
<text x="201.7" y="68" transform="rotate(-90 201.7 68)">1</text>
<text x="239.8" y="68" transform="rotate(-90 239.8 68)">1</text>
<text x="68.3" y="111.2" transform="rotate(-90 68.3 111.2)">7</text>
<text x="70.9" y="111.8" transform="rotate(-90 70.9 111.8)">20</text>
<text x="270.4" y="110.2">1</text>
<text x="270.4" y="112.8">2</text>
<text x="53.9" y="116.6">1</text>
<text x="81.2" y="116.6">14</text>
<text x="81.2" y="119.1">15</text>
<text x="270.4" y="115.3">3</text>
<text x="270.4" y="117.9">4</text>
<text x="53.9" y="121.7">9</text>
<text x="81.2" y="121.7">16</text>
<text x="81.2" y="124.2">17</text>
<text x="270.4" y="120.4">5</text>
<text x="270.4" y="122.9">6</text>
<text x="270.4" y="125.5">7</text>
<text x="53.3" y="126.7">10</text>
<text x="53.3" y="131.8">21</text>
<text x="81.2" y="126.7">18</text>
<text x="81.2" y="129.3">19</text>
<text x="270.4" y="128">8</text>
<text x="270.4" y="130.6">9</text>
<text x="81.2" y="134.4">23</text>
<text x="81.2" y="136.9">24</text>
<text x="269.8" y="133.1">10</text>
<text x="269.8" y="135.6">11</text>
<text x="81.2" y="139.4">25</text>
<text x="81.2" y="142">26</text>
<text x="269.8" y="138.2">12</text>
<text x="269.8" y="140.7">13</text>
<text x="269.8" y="143.3">14</text>
<text x="81.2" y="144.5">27</text>
<text x="81.2" y="147.1">28</text>
<text x="269.8" y="145.8">15</text>
<text x="269.8" y="148.3">16</text>
<text x="81.8" y="152.1">2</text>
<text x="81.8" y="154.7">3</text>
<text x="81.8" y="157.2">4</text>
<text x="81.8" y="159.8">5</text>
<text x="81.2" y="164.8">11</text>
<text x="81.2" y="167.4">12</text>
<text x="81.8" y="162.3">6</text>
<text x="81.2" y="169.9">13</text>
<text x="68.3" y="179.8" transform="rotate(-90 68.3 179.8)">8</text>
<text x="70.9" y="180.4" transform="rotate(-90 70.9 180.4)">22</text>
</g>
</svg>
